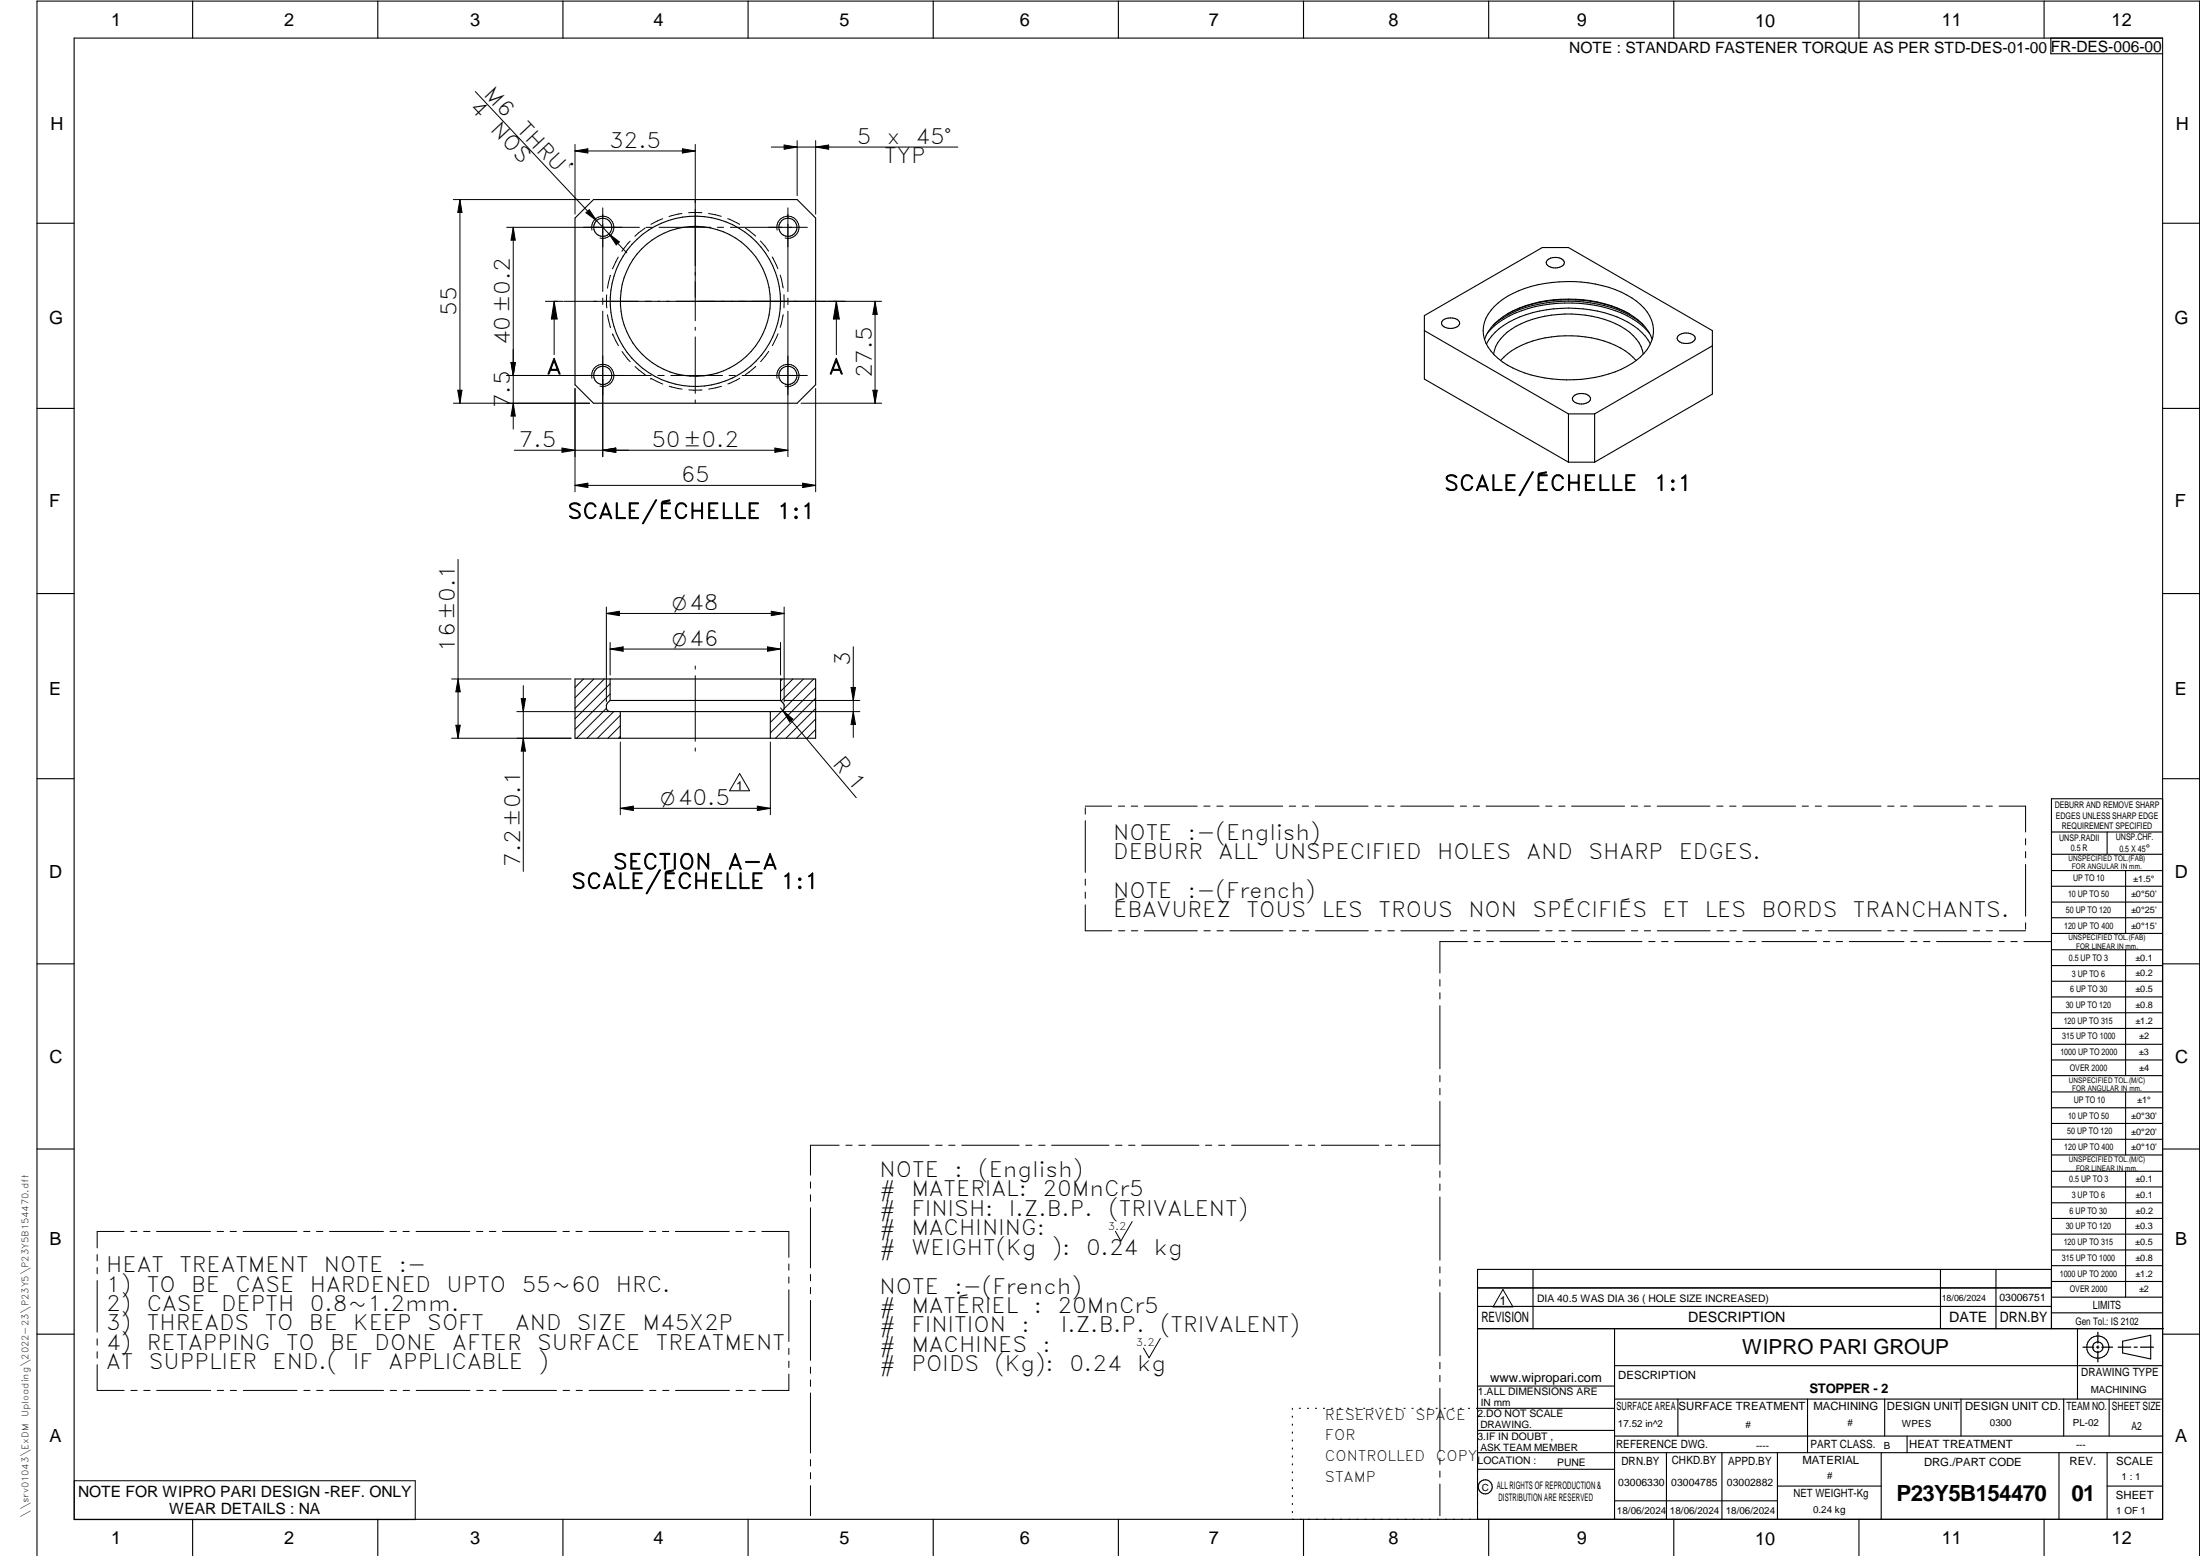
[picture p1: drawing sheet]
<svg xmlns="http://www.w3.org/2000/svg" width="594mm" height="420mm" viewBox="0 0 594 420" stroke-linecap="round" stroke-linejoin="round" font-family="sans-serif">
<g fill="none" stroke="#000" stroke-width=".3">
<path d="M20 10.3h564v400h-564zM52 .3v10M102 .3v10M152 .3v10M202 .3v10M252 .3v10M302 .3v10M352 .3v10M402 .3v10M452 .3v10M502 .3v10M552 .3v10"/>
<path d="M553.8 10.3v4.2h30.2M155.3 58.9l5-5h55l5 5v45l-5 5h-55l-5-5zM10 60.3h10M417.9 70.2a3.3 3.3 0 0 1 4.5 .4 1.56 1.56 0 0 1-1.8 1.7h-1.3a1.56 1.56 0 0 1-1.7-1.7zM584 60.3h10M384.6 89.3l38.9 22.5M389.6 86.5a3.4 3.4 0 0 1 4.5 .4 1.56 1.56 0 0 1-1.8 1.7h-1.2a1.56 1.56 0 0 1-1.8-1.7zM400.9 91.7a14 14 0 0 1 7.9-7.8 36.4 36.4 0 0 1 31 .7 13.4 13.4 0 0 1 6.3 7.1M401.4 92.9a16.4 16.4 0 0 1 9-7.3 36.7 36.7 0 0 1 29.3 1.4 15 15 0 0 1 6 5.9M401.6 90a24.1 24.1 0 0 1 14.9-7.6 38 38 0 0 1 23 2.9 18.5 18.5 0 0 1 6 4.7M403.5 82.8a26.9 26.9 0 0 1 17.5-6.7 32.3 32.3 0 0 1 20.9 5.2 9.8 9.8 0 0 1 4.4 9.7 13 13 0 0 1-7.1 8 36 36 0 0 1-32.1-.4 12.4 12.4 0 0 1-6.5-8.2 8.8 8.8 0 0 1 2.9-7.6zM407 84.8a37.4 37.4 0 0 1 28.2-2.1l4.8 2.1"/>
<path d="M441.8 97.4a22.6 22.6 0 0 0-15.6-6.6 28.3 28.3 0 0 0-19.1 4.7l-1.9 1.9M443.7 95.6a11 11 0 0 0-6.1-7.5 31.7 31.7 0 0 0-28.2 0 11 11 0 0 0-6.1 7.5M443.9 87.8a28 28 0 0 0-16.3-6.3 35.6 35.6 0 0 0-22 4.5l-2.4 1.8M453.2 90.6a3.3 3.3 0 0 1 4.5 .4 1.56 1.56 0 0 1-1.7 1.7l-.7 .1a2.21 2.21 0 0 1-2.4-1.4zM462.4 93.4l-31.8 18.4M10 110.3h10M423.5 111.8v13M423.5 111.8h7.1M424.9 107a3.3 3.3 0 0 1 4.5 .3 1.56 1.56 0 0 1-1.7 1.8h-1.3a1.56 1.56 0 0 1-1.7-1.8zM430.6 111.8v13M584 110.3h10M423.5 124.8h7.1"/>
<path d="M430.6 124.8l31.8-18.4v-17.1l-38.9-22.5h-7l-31.9 18.4v17.2l38.9 22.4M10 160.3h10M584 160.3h10M155.3 183.3h65v16h-65zM164.8 189.1h46M164.8 189.1a1.72 1.72 0 0 0-.4 3l46.4 .1a1.35 1.35 0 0 0 1-1 1.35 1.35 0 0 0-.4-1.4l-.6-.7M164.8 183.3v5.8M167.5 192.2v7.1M208 192.2v7.1M210.8 183.3v5.8M10 210.3h10M584 215.7h-30v143.1"/>
<path d="M584 210.3h10M554 224.7h30M554 230.7h30M554 235.1h30M554 239.3h30M569 224.7v6M574 235.1v17M554 243.6h30M554 247.8h30M554 252.1h30M554 256.5h30M574 256.5v33.9"/>
<path d="M10 260.3h10M554 260.7h30M554 265h30M554 269.2h30M554 273.5h30M554 277.7h30M584 260.3h10M554 282h30M554 286.2h30M554 290.4h30M554 294.9h30M554 299.1h30"/>
<path d="M574 294.9v17M10 310.3h10M554 303.4h30M554 307.6h30M554 311.9h30M554 316.3h30M574 316.3v34M584 310.3h10M554 320.5h30M554 324.8h30M554 329h30M554 333.2h30"/>
<path d="M554 337.5h30M399 358.8h185.2M399 352.8h155M399 347.8h155M414 342.8v16M436 358.8v51.5M524 342.8v16M539 342.8v16M554 341.8h30M554 346h30M554 350.3h30M554 354.5h30"/>
<path d="M554 342.8h-155v67.5M561 358.8v19M10 360.3h10M399 374.3h37M436 377.8h148M453.1 377.8v10M488.1 377.8v14.5M508.9 377.8v10M529.5 377.8v10M557.3 377.8v10M569.5 377.8v10M573.2 362.2l7.6-1.6v6.3l-7.6-1.6z"/>
<path d="M584 368.8h-148M584 360.3h10M349 380.3v.3M349 382.4v.3M349 384.6v.3M349 386.7v.3M349 388.8v.3M349 391v.3M349 393.1v.3M349 395.3v.3M349 397.4v.3M349 399.5v.3"/>
<path d="M350.9 380.3h.2M353.1 380.3h.2M355.2 380.3h.3M357.4 380.3h.3M359.6 380.3h.3M361.7 380.3h.3M363.9 380.3h.3M366.1 380.3h.3M368.3 380.3h.2M370.4 380.3h.3M372.6 380.3h.3M374.8 380.3h.3"/>
<path d="M376.9 380.3h.4M379.1 380.3h.3M381.3 380.3h.3M383.4 380.3h.4M385.6 380.3h.3M387.8 380.3h.3M390 380.3h.3M392.2 380.3h.3M394.3 380.3h.3M396.5 380.3h.3M398.7 380.3h37.3M399 396.7h37"/>
<path d="M399 392.3h185M399 386.2h37M436 387.8h148M450 392.3v18M465 392.3v18M480 392.3v18M508 392.3v18M515 387.8v4.5M556 392.3v18M569 392.3v18M52 410.3v9.7M102 410.3v9.7"/>
<path d="M152 410.3v9.7M202 410.3v9.7M252 410.3v9.7M302 410.3v9.7M349 401.7v.3M349 403.8v.4M349 406v.3M349 408.1v.3M352 410.3v9.7M402 410.3v9.7M436 405.3h44M452 410.3v9.7"/>
<path d="M480 401.3h28M502 410.3v9.7M552 410.3v9.7M569 401.3h15M10 420v-419.7h584v419.7"/>
<circle cx="162.8" cy="61.4" r="2.46"/>
<circle cx="212.8" cy="61.4" r="2.46"/>
<circle cx="187.8" cy="81.4" r="23"/>
<circle cx="187.8" cy="81.4" r="20.3"/>
<circle cx="162.8" cy="101.4" r="2.46"/>
<circle cx="212.8" cy="101.4" r="2.46"/>
<circle cx="566.5" cy="363.7" r="1.39"/>
<circle cx="566.5" cy="363.8" r="3"/>
<circle cx="401.1" cy="401.5" r="1.9"/>
</g>
<g fill="none" stroke="#000" stroke-width=".27">
<path d="M128.3 24.7l32.8 34.9M155.3 39v18.8M187.7 39v47.6M208.3 39.7h50.3M211.7 39.2l3.6 .5-3.6 .6zM215.3 38v14.8M220.3 38v19.8M220.3 39.7l3.5-.5v1.1zM122.4 53.9h36.8M124.2 53.9v55M124.2 53.9l.5 3.5h-1.1zM155.3 40.8l3.4-.6v1.1z"/>
<path d="M155.3 40.8h32.4M158.2 57.4l.9-.8 2 3zM161.1 59.6l8.1 8.7M162.8 56.1v22.6M178.9 59.1l-3.1 1.5M184.1 57.7l-3.4 .8M184.3 40.2l3.4 .6-3.4 .5zM189.5 57.4h-3.5M191.3 57.7l3.5 .7M196.5 59.1l3.2 1.5M212.8 56.1v22.6M138.6 61.4v54.5"/>
<path d="M138.6 61.4l.5 3.5h-1.1zM159.8 62.1a3 3 0 0 1 2.6-3.7 3 3 0 0 1 3.3 3.2 3 3 0 0 1-3.7 2.7M163.8 79.6l.1 3.5M164.5 63.2l2.8 2.1-.9 .8zM164.8 74.3l-.8 3.5M167 69.4l-1.6 3.2M170.2 65.1l-2.3 2.8M172.7 61.4h-35.9M174.2 61.6l-2.8 2.2M174.4 61.4h1.8M178 61.4h13.9M193.7 61.4h1.7"/>
<path d="M197.2 61.4h20.8M201.2 61.6l2.8 2.2M205.4 65.1l2.2 2.7M208.5 69.4l1.6 3.2M209.8 62.1a3 3 0 0 1 2.6-3.7 3 3 0 0 1 3.3 3.2 3 3 0 0 1-3.7 2.7M210.7 74.3l.8 3.5M211.7 79.6v3.5M138 97.9h1.1l-.5 3.5zM147.3 81.4h4.8M149.6 81.4l.8 4.7h-1.5zM149.6 81.4v14.4M152.3 81.4h85.8"/>
<path d="M162.8 80.5v1.7M162.8 84v39.3M164 85l.8 3.4M165.4 90.2l1.6 3.1M165.4 90.2h.1M168 94.9l2.2 2.8M171.5 99l2.7 2.2M187.7 88.3v.9M187.7 91v15.2M204.1 98.9l-2.8 2.3M207.6 94.9l-2.2 2.8M210.1 90.1l-1.5 3.2"/>
<path d="M211.5 85l-.8 3.4M212.8 80.5v1.8M212.8 84v39.3M225.8 81.4l.8 4.7h-1.6zM225.8 81.4v14.4M236.3 81.4l.6 3.5h-1.2zM236.3 81.4v27.5M122.4 108.9h36.8M123.6 105.4h1.1l-.5 3.5zM138.6 108.9l.5 3.5h-1.1zM155.3 104.9v27.9M159.8 102.2a3 3 0 0 1 2.7-3.8 3 3 0 0 1 3.2 3.2 3 3 0 0 1-3.7 2.7"/>
<path d="M175.8 102.2h.1M175.8 102.2l3.2 1.5M175.8 101.4h-39M177.6 101.4h1.8M180.7 104.3l3.5 .8M181.1 101.4h14M186 105.3h3.6M187.7 108v.9M194.8 104.3l-3.4 .8M196.9 101.4h1.7M199.8 102.2l-3.3 1.5M200.4 101.4h17.6"/>
<path d="M209.8 102.2a3 3 0 0 1 2.7-3.8 3 3 0 0 1 3.2 3.2 3 3 0 0 1-3.7 2.7M216.3 108.9h21.8M220.3 104.9v27.9M235.7 105.4h1.2l-.6 3.5zM138.9 121.6h73.9M151.8 121l3.5 .6-3.5 .5zM155.3 131.1l3.4-.6v1.2zM155.3 131.1h65M162.8 121.6l3.5-.6v1.1zM209.2 121l3.6 .6-3.6 .5zM216.7 130.5l3.6 .6-3.6 .6zM123.7 151v48.3"/>
<path d="M163.7 165.7h48M163.7 163.9v25.6M163.7 165.7l3.6-.6v1.1zM164.8 173.5v8.8M164.8 175.3l3.5-.6v1.2zM164.8 175.3h46M187.7 179.8v.9M207.3 174.7l3.5 .6-3.5 .6zM208.3 165.1l3.4 .6-3.4 .5zM210.8 173.5v8.8M211.7 163.9v25.6M230.4 174.6v24.5"/>
<path d="M122 183.3h32.2M122 199.3h32.2M123.1 195.8h1.2l-.6 3.5zM123.7 183.3l.6 3.5h-1.2zM139.6 192.2h25.5M140.8 188.6h1.1l-.6 3.6zM141.3 185.1v50.2M141.3 199.3l.6 3.5h-1.1zM157.6 183.3l-2.3 2.3M160.4 183.3l-5.1 5.1M163.2 183.3l-7.9 8M163.8 191.2l-8.1 8.1"/>
<path d="M164.8 187.4l-9.5 9.5M164.8 184.6l-9.5 9.5M165.7 192.2l-7.2 7.1M167.5 193.2l-6.2 6.1M167.5 196l-3.3 3.3M167.5 198.8l-.5 .5M187.7 182.5v17.7M208.1 192.2l-.1 .1M210.4 192.2h21.8M210.8 191.1l20.4 24.3M211 192.1l-3 3M211.3 183.3l-.5 .6"/>
<path d="M211.4 191.9l2.7 2.3-.9 .7zM211.8 189.1h20.4M214.1 183.3l-3.3 3.4M217 183.3l-6.1 6M219.7 183.3l-8 8.1M220.3 197l-2.4 2.3M220.3 194.1l-5.2 5.2M220.3 185.7l-12.3 12.2M220.3 191.3l-8 8M220.3 188.5l-10.9 10.8M229.8 185.6h1.2l-.6 3.5zM230.4 192.2l.6 3.4h-1.2z"/>
<path d="M167.5 200.4v19.6M167.5 218.3l3.5-.6v1.2zM167.5 218.3h40.5M187.7 202v.8M199.7 208.9l2.7 4.6h-5.4zM204.5 217.7l3.5 .6-3.5 .6zM208 200.4v19.6M293.1 217.7h7.1M293.1 218.1v1.7M302 217.7h1.7M305.5 217.7h1.7M309 217.7h14.3"/>
<path d="M325.1 217.7h1.7M328.6 217.7h1.7M332.1 217.7h14.3M348.1 217.7h1.8M351.7 217.7h1.6M355.2 217.7h14.2M371.3 217.7h1.7M374.7 217.7h1.8M378.2 217.7h14.4M394.3 217.7h1.7M397.8 217.7h1.7M401.3 217.7h14.3"/>
<path d="M417.4 217.7h1.7M420.9 217.7h1.7M424.4 217.7h14.3M440.5 217.7h1.7M444 217.7h1.7M447.5 217.7h14.3M463.6 217.7h1.7M467.1 217.7h1.7M470.6 217.7h14.3M486.7 217.7h1.7M490.2 217.7h1.7M493.6 217.7h14.4"/>
<path d="M509.7 217.7h1.8M513.2 217.7h1.7M516.8 217.7h14.2M532.8 217.7h1.7M536.3 217.7h1.7M539.8 217.7h7.2v7M293.1 221.6v14M293.1 237.4v1.7M547 226.4v1.7M547 230v1.6M547 233.4v14M293.1 244.3v7h7.1"/>
<path d="M293.1 240.9v1.7M302 251.3h1.7M305.5 251.3h1.7M309 251.3h14.3M325.1 251.3h1.7M328.6 251.3h1.7M332.1 251.3h14.3M348.2 251.3h1.7M351.7 251.3h1.7M355.2 251.3h14.3M371.3 251.3h1.7M374.8 251.3h1.7"/>
<path d="M378.3 251.3h14.3M394.4 251.3h1.7M396.2 254.3h-7.4v8.5M397.9 251.3h1.7M398.1 254.3h1.6M401.4 251.3h14.3M401.5 254.3h1.8M405 254.3h14.8M417.4 251.3h1.7M421 251.3h1.6M421.6 254.3h1.7M424.4 251.3h14.3"/>
<path d="M425.1 254.3h1.7M428.6 254.3h14.8M440.5 251.3h1.7M444 251.3h1.7M445.2 254.3h1.7M447.5 251.3h14.3M448.7 254.3h1.7M452.2 254.3h14.8M463.6 251.3h1.7M467.1 251.3h1.7M468.8 254.3h1.7M470.6 251.3h14.3"/>
<path d="M472.3 254.3h1.7M475.8 254.3h14.8M486.7 251.3h1.7M490.2 251.3h1.7M492.4 254.3h1.7M493.7 251.3h14.3M495.8 254.3h1.8M499.4 254.3h14.7M509.8 251.3h1.7M513.3 251.3h1.7M516 254.3h1.6M516.8 251.3h14.3"/>
<path d="M519.4 254.3h1.8M522.9 254.3h14.8M532.8 251.3h1.8M536.4 251.3h1.6M539.5 254.3h1.7M539.9 251.3h7.1M543 254.3h1.7M546.5 254.3h7.4M547 249.2v1.7M388.8 264.5v1.8M388.8 268.1v1.6M388.8 271.6v17"/>
<path d="M388.8 290.4v1.7M388.8 293.9v1.7M388.8 297.4v17M218.9 319.2v1.6M226.6 309.2h-7.7v8.1M228.4 309.2h1.7M231.9 309.2h1.7M235.4 309.2h15.5M252.7 309.2h1.7M256.2 309.2h1.7M259.7 309.2h15.5M277 309.2h1.7"/>
<path d="M280.5 309.2h1.7M284 309.2h15.5M301.2 309.2h1.8M304.8 309.2h1.7M308.3 309.2h15.5M325.5 309.2h1.7M329.1 309.2h1.6M332.6 309.2h15.4M349.8 309.2h1.7M353.3 309.2h1.7M356.8 309.2h15.5M374.1 309.2h1.7"/>
<path d="M377.6 309.2h1.7M381.1 309.2h7.7M388.8 316.2v1.7M388.8 319.7v1.7M26.2 338.8v1.7M33.5 332.5h-7.3v4.5M35.3 332.5h1.7M38.8 332.5h1.7M42.3 332.5h14.5M58.6 332.5h1.8M62.1 332.5h1.7M65.7 332.5h14.5"/>
<path d="M82 332.5h1.7M85.5 332.5h1.7M89 332.5h14.5M105.3 332.5h1.8M108.8 332.5h1.7M112.3 332.5h14.6M128.7 332.5h1.7M132.2 332.5h1.7M135.7 332.5h14.5M152 332.5h1.7M155.5 332.5h1.7M159 332.5h14.6"/>
<path d="M175.4 332.5h1.7M178.9 332.5h1.7M182.4 332.5h14.5M198.7 332.5h1.7M202.2 332.5h1.7M205.7 332.5h7.3v7M218.9 322.6v1.8M218.9 326.1v16.2M305.7 329.9l-3 5.2-1.5-2.6M388.8 323.2v17.1M26.2 342.3v1.7M26.2 345.8v13.9"/>
<path d="M213 341.3v1.7M213 344.8v1.7M213 348.3v13.9M218.9 344.1v1.8M218.9 347.6v1.7M218.9 351.2v16.1M388.8 342.1v1.6M388.8 345.6v1.7M388.8 349v17.1M405.8 348.2l2.8 4.7h-5.4zM26.2 368.5v7h7.3M26.2 361.5v1.7"/>
<path d="M26.2 365v1.7M35.3 375.5h1.7M38.8 375.5h1.7M42.3 375.5h14.6M58.7 375.5h1.7M62.2 375.5h1.7M65.7 375.5h14.5M82 375.5h1.7M85.5 375.5h1.7M89 375.5h14.6M105.4 375.5h1.7M108.9 375.5h1.7"/>
<path d="M112.4 375.5h14.5M128.7 375.5h1.7M132.2 375.5h1.7M135.7 375.5h14.6M152.1 375.5h1.7M155.6 375.5h1.7M159.1 375.5h14.5M175.4 375.5h1.7M178.9 375.5h1.7M182.4 375.5h14.6M198.7 375.5h1.8M202.3 375.5h1.7"/>
<path d="M213 364.1v1.7M213 367.5v1.8M213 371.1v4.4h-7.2M218.9 369.1v1.7M218.9 372.6v1.8M218.9 376.1v16.2M313.3 361.4l-3 5.2-1.5-2.6M388.8 367.9v1.7M388.8 371.4v1.7M388.8 374.9v17M20.1 399.8h92v10.5h-92zM218.9 394.1v1.8"/>
<path d="M218.9 397.6v1.7M388.8 393.7v1.7M388.8 397.2v1.7M218.9 401.2v8.1M388.8 400.7v8.6"/>
</g>
<path d="M566.5 359.7v3M562.5 363.8h2.9M566.1 363.8h.7M566.5 363.4v.7M566.5 364.9v2.8M567.6 363.8h2.9M572 363.8h3.4M576.3 363.8h.8M578 363.8h3.5" fill="none" stroke="#000" stroke-width=".34"/>
<g fill="#000">
<path d="M211.7 39.2l3.6 .5-3.6 .6zM220.3 39.7l3.5-.5v1.1zM124.2 53.9l.5 3.5h-1.1zM155.3 40.8l3.4-.6v1.1zM158.2 57.4l.9-.8 2 3zM184.3 40.2l3.4 .6-3.4 .5zM138.6 61.4l.5 3.5h-1.1zM164.5 63.2l2.8 2.1-.9 .8zM138 97.9h1.1l-.5 3.5zM149.6 81.4l.8 4.7h-1.5zM225.8 81.4l.8 4.7h-1.6zM236.3 81.4l.6 3.5h-1.2z"/>
<path d="M123.6 105.4h1.1l-.5 3.5zM138.6 108.9l.5 3.5h-1.1zM235.7 105.4h1.2l-.6 3.5zM151.8 121l3.5 .6-3.5 .5zM155.3 131.1l3.4-.6v1.2zM162.8 121.6l3.5-.6v1.1zM209.2 121l3.6 .6-3.6 .5zM216.7 130.5l3.6 .6-3.6 .6zM163.7 165.7l3.6-.6v1.1zM164.8 175.3l3.5-.6v1.2zM207.3 174.7l3.5 .6-3.5 .6zM208.3 165.1l3.4 .6-3.4 .5z"/>
<path d="M123.7 183.3l.6 3.5h-1.2zM123.1 195.8h1.2l-.6 3.5zM140.8 188.6h1.1l-.6 3.6zM211.4 191.9l2.7 2.3-.9 .7zM229.8 185.6h1.2l-.6 3.5zM230.4 192.2l.6 3.4h-1.2zM141.3 199.3l.6 3.5h-1.1zM167.5 218.3l3.5-.6v1.2zM204.5 217.7l3.5 .6-3.5 .6z"/>
</g>
<g font-size="6">
<text x="512.1" y="405.2">P23Y5B154470</text>
<text x="559.4" y="405.2">01</text>
</g>
<g font-size="5.7">
<text x="126.6" y="29.3" transform="rotate(47 126.6 29.3)">4</text>
<text x="130.4" y="25.7" transform="rotate(47 130.4 25.7)">M6</text>
<text x="132.2" y="35.2" transform="rotate(47 132.2 35.2)">NOS</text>
<text x="139.3" y="35" transform="rotate(47 139.3 35)">THRU`</text>
<text x="164.5" y="39.9">32.5</text>
<text x="231.3" y="38.9">5</text>
<text x="239.5" y="38.9">x</text>
<text x="247.3" y="38.9">45°</text>
<text x="238.8" y="44.1">TYP</text>
<text x="123.3" y="85.3" transform="rotate(-90 123.3 85.3)">55</text>
<text x="137.7" y="93.2" transform="rotate(-90 137.7 93.2)">40±0.2</text>
<text x="147.6" y="101">A</text>
<text x="223.8" y="101">A</text>
<text x="235.5" y="102.2" transform="rotate(-90 235.5 102.2)">27.5</text>
<text x="137.7" y="110.2" transform="rotate(-90 137.7 110.2)">7.5</text>
<text x="140.1" y="120.7">7.5</text>
<text x="175.9" y="120.7">50±0.2</text>
<text x="183.8" y="130.2">65</text>
<text x="390" y="132.5">SCALE/ÉCHELLE</text>
<text x="446.5" y="132.5">1:1</text>
<text x="153.2" y="140">SCALE/ÉCHELLE</text>
<text x="209.8" y="140">1:1</text>
<text x="122.8" y="176" transform="rotate(-90 122.8 176)">16±0.1</text>
<text x="229.6" y="179.8" transform="rotate(-90 229.6 179.8)">3</text>
<text x="224.7" y="206.2" transform="rotate(50 224.7 206.2)">R 1</text>
<text x="300.6" y="226.7">NOTE</text>
<text x="320.8" y="226.7">:-(English)</text>
<text x="300.6" y="231.9">DEBURR</text>
<text x="329" y="231.9">ALL</text>
<text x="344" y="231.9">UNSPECIFIED</text>
<text x="388.1" y="231.9">HOLES</text>
<text x="412.3" y="231.9">AND</text>
<text x="428.9" y="231.9">SHARP</text>
<text x="453.3" y="231.9">EDGES.</text>
<text x="140.5" y="234.1" transform="rotate(-90 140.5 234.1)">7.2±0.1</text>
<text x="154.3" y="239.9">SCALE/ÉCHELLE</text>
<text x="165.5" y="234.7">SECTION</text>
<text x="196.5" y="234.7">A-A</text>
<text x="210.8" y="239.9">1:1</text>
<text x="300.6" y="242.4">NOTE</text>
<text x="320.8" y="242.4">:-(French)</text>
<text x="300.6" y="247.7">ÉBAVUREZ</text>
<text x="336.6" y="247.7">TOUS</text>
<text x="356.9" y="247.7">LES</text>
<text x="372.2" y="247.7">TROUS</text>
<text x="396.5" y="247.7">NON</text>
<text x="413.9" y="247.7">SPÉCIFIÉS</text>
<text x="449" y="247.7">ET</text>
<text x="460.3" y="247.7">LES</text>
<text x="475.7" y="247.7">BORDS</text>
<text x="500.3" y="247.7">TRANCHANTS.</text>
<text x="237.5" y="317.8">NOTE</text>
<text x="257.7" y="317.8">:</text>
<text x="264.1" y="317.8">(English)</text>
<text x="237.5" y="323">#</text>
<text x="246.1" y="323">MATERIAL:</text>
<text x="281.5" y="323">20MnCr5</text>
<text x="237.5" y="328.3">#</text>
<text x="246.1" y="328.3">FINISH:</text>
<text x="272.4" y="328.3">I.Z.B.P.</text>
<text x="299.3" y="328.3">(TRIVALENT)</text>
<text x="237.5" y="333.5">#</text>
<text x="246.1" y="333.5">MACHINING:</text>
<text x="237.5" y="338.8">#</text>
<text x="246.1" y="338.8">WEIGHT(Kg</text>
<text x="284" y="338.8">):</text>
<text x="293.3" y="338.8">0.24</text>
<text x="311.6" y="338.8">kg</text>
<text x="28.7" y="343.5">HEAT</text>
<text x="48.4" y="343.5">TREATMENT</text>
<text x="87.5" y="343.5">NOTE</text>
<text x="107.7" y="343.5">:-</text>
<text x="28.7" y="348.7">1)</text>
<text x="28.7" y="354">2)</text>
<text x="39.7" y="348.7">TO</text>
<text x="39.7" y="354">CASE</text>
<text x="51.6" y="348.7">BE</text>
<text x="59.7" y="354">DEPTH</text>
<text x="63.6" y="348.7">CASE</text>
<text x="83.7" y="354">0.8~1.2mm.</text>
<text x="83.7" y="348.7">HARDENED</text>
<text x="120.6" y="348.7">UPTO</text>
<text x="140.9" y="348.7">55~60</text>
<text x="166.3" y="348.7">HRC.</text>
<text x="237.5" y="349.3">NOTE</text>
<text x="257.7" y="349.3">:-(French)</text>
<text x="28.7" y="359.2">3)</text>
<text x="39.7" y="359.2">THREADS</text>
<text x="71.5" y="359.2">TO</text>
<text x="83.4" y="359.2">BE</text>
<text x="95.4" y="359.2">KEEP</text>
<text x="115.4" y="359.2">SOFT</text>
<text x="139.1" y="359.2">AND</text>
<text x="155.8" y="359.2">SIZE</text>
<text x="173.5" y="359.2">M45X2P</text>
<text x="237.5" y="354.5">#</text>
<text x="237.5" y="359.8">#</text>
<text x="246.1" y="359.8">FINITION</text>
<text x="246.1" y="354.5">MATÉRIEL</text>
<text x="275.8" y="359.8">:</text>
<text x="279.2" y="354.5">:</text>
<text x="285.6" y="354.5">20MnCr5</text>
<text x="286.4" y="359.8">I.Z.B.P.</text>
<text x="313.3" y="359.8">(TRIVALENT)</text>
<text x="28.7" y="364.5">4)</text>
<text x="39.7" y="364.5">RETAPPING</text>
<text x="77.2" y="364.5">TO</text>
<text x="89.2" y="364.5">BE</text>
<text x="101.1" y="364.5">DONE</text>
<text x="122.1" y="364.5">AFTER</text>
<text x="145.1" y="364.5">SURFACE</text>
<text x="177.1" y="364.5">TREATMENT</text>
<text x="237.5" y="365">#</text>
<text x="246.1" y="365">MACHINES</text>
<text x="281.5" y="365">:</text>
<text x="28.7" y="369.7">AT</text>
<text x="40.2" y="369.7">SUPPLIER</text>
<text x="73.6" y="369.7">END.(</text>
<text x="95.3" y="369.7">IF</text>
<text x="104.9" y="369.7">APPLICABLE</text>
<text x="145.4" y="369.7">)</text>
<text x="237.5" y="370.3">#</text>
<text x="246.1" y="370.3">POIDS</text>
<text x="268.5" y="370.3">(Kg):</text>
<text x="288.8" y="370.3">0.24</text>
<text x="307.1" y="370.3">kg</text>
</g>
<text font-size="5.6" x="470.5" y="365.5">WIPRO PARI GROUP</text>
<g font-size="5.4">
<text x="181.5" y="164.8">O48</text>
<text x="181.5" y="174.4">O46</text>
<text x="178.3" y="217.4">O40.5</text>
</g>
<g font-size="4.9">
<text x="30" y="6.9">1</text>
<text x="76.7" y="6.9">2</text>
<text x="127" y="6.9">3</text>
<text x="176.5" y="6.9">4</text>
<text x="226.7" y="6.9">5</text>
<text x="275.4" y="6.9">6</text>
<text x="326.4" y="6.9">7</text>
<text x="375" y="6.9">8</text>
<text x="425.8" y="6.9">9</text>
<text x="473.9" y="7.3">10</text>
<text x="524.3" y="6.9">11</text>
<text x="570.2" y="6.9">12</text>
<text x="13.6" y="35.1">H</text>
<text x="587.6" y="35.1">H</text>
<text x="13.2" y="87.5">G</text>
<text x="587.2" y="87.5">G</text>
<text x="13.2" y="137">F</text>
<text x="587.2" y="137">F</text>
<text x="13.2" y="187.6">E</text>
<text x="587.2" y="187.6">E</text>
<text x="13.2" y="237">D</text>
<text x="587.2" y="237">D</text>
<text x="13.4" y="287.1">C</text>
<text x="587.4" y="287.1">C</text>
<text x="13.4" y="336.2">B</text>
<text x="587.4" y="336.2">B</text>
<text x="13.4" y="389.3">A</text>
<text x="587.4" y="389.3">A</text>
<text x="30" y="416.9">1</text>
<text x="76.7" y="416.9">2</text>
<text x="127" y="416.9">3</text>
<text x="176.5" y="416.9">4</text>
<text x="226.7" y="416.9">5</text>
<text x="275.4" y="416.9">6</text>
<text x="326.4" y="416.9">7</text>
<text x="375" y="416.9">8</text>
<text x="425.8" y="416.9">9</text>
<text x="473.9" y="417.3">10</text>
<text x="524.3" y="416.9">11</text>
<text x="570.2" y="416.9">12</text>
</g>
<g font-size="4.2">
<text x="423.7" y="14.3">NOTE : STANDARD FASTENER TORQUE AS PER STD-DES-01-00</text>
<text x="553.8" y="14">FR-DES-006-00</text>
<text x="21.1" y="404.3">NOTE FOR WIPRO PARI DESIGN -REF. ONLY</text>
<text x="45.7" y="408.8">WEAR DETAILS : NA</text>
</g>
<g font-size="3.9">
<text x="400" y="357.1">REVISION</text>
<text x="455.9" y="357.1">DESCRIPTION</text>
<text x="526.4" y="357.1">DATE</text>
<text x="540" y="357.1">DRN.BY</text>
<text x="357.8" y="383.3">RESERVED</text>
<text x="382.3" y="383.3">SPACE</text>
<text x="357.8" y="388.9">FOR</text>
<text x="357.8" y="394.5">CONTROLLED</text>
<text x="387.8" y="394.5">COPY</text>
<text x="357.8" y="400">STAMP</text>
</g>
<text font-size="3.6" x="488.6" y="376.1">STOPPER - 2</text>
<text font-size="3.5" x="402.4" y="373.3">www.wipropari.com</text>
<g font-size="3.4">
<text x="198.8" y="213.2">1</text>
<text x="404.9" y="352.5">1</text>
</g>
<g font-size="3.1">
<text x="565.1" y="353.5">LIMITS</text>
<text x="562" y="371.7">DRAWING TYPE</text>
<text x="437" y="372.3">DESCRIPTION</text>
<text x="436.5" y="380.8">SURFACE AREA</text>
<text x="453.3" y="380.8">SURFACE TREATMENT</text>
<text x="489.7" y="380.8">MACHINING</text>
<text x="509.5" y="380.8">DESIGN UNIT</text>
<text x="530.6" y="380.8">DESIGN UNIT CD.</text>
<text x="558" y="380.6">TEAM NO.</text>
<text x="570.3" y="380.7">SHEET SIZE</text>
<text x="575.6" y="386.1">A2</text>
<text x="436.4" y="391.1">REFERENCE DWG.</text>
<text x="437.8" y="395.5">DRN.BY</text>
<text x="451.4" y="395.4">CHKD.BY</text>
<text x="466.6" y="395.5">APPD.BY</text>
<text x="486.7" y="395.4">MATERIAL</text>
<text x="488.9" y="390.9">PART CLASS.</text>
<text x="515.6" y="390.9">HEAT TREATMENT</text>
<text x="519.6" y="395.9">DRG./PART CODE</text>
<text x="558.9" y="395.5">REV.</text>
<text x="571.4" y="395.6">SCALE</text>
<text x="484.3" y="404.2">NET WEIGHT-Kg</text>
<text x="571.4" y="404.7">SHEET</text>
</g>
<text font-size="3" x="579.5" y="230.1">°</text>
<g font-size="2.8">
<text x="299.1" y="332.1">3.2</text>
<text x="415.1" y="351.5">DIA 40.5 WAS DIA 36 ( HOLE SIZE INCREASED)</text>
<text x="539.9" y="351.4">03006751</text>
<text x="560.4" y="357.7">Gen Tol.: IS 2102</text>
<text x="306.7" y="363.6">3.2</text>
<text x="399.1" y="376.6">1.ALL DIMENSIONS ARE</text>
<text x="399" y="382.7">2.DO NOT SCALE</text>
<text x="399" y="388.7">3.IF IN DOUBT ,</text>
<text x="399" y="395.4">LOCATION :</text>
<text x="420.5" y="396">PUNE</text>
<text x="404.2" y="402">ALL RIGHTS OF REPRODUCTION &amp;</text>
<text x="437" y="401.2">03006330</text>
<text x="451.3" y="401.2">03004785</text>
<text x="466.3" y="401.2">03002882</text>
<text x="404.7" y="405.4">DISTRIBUTION ARE RESERVED</text>
</g>
<g font-size="2.7">
<text x="564.6" y="376.2">MACHINING</text>
<text x="399.9" y="379.7">IN mm</text>
<text x="399.7" y="385.7">DRAWING.</text>
<text x="436.9" y="385.4">17.52 in^2</text>
<text x="471.4" y="385.5">#</text>
<text x="498.9" y="385">#</text>
<text x="513.6" y="385.3">WPES</text>
<text x="537.3" y="385.1">0300</text>
<text x="559.7" y="385.1">PL-02</text>
<text x="399.7" y="391.8">ASK TEAM MEMBER</text>
<text x="474.2" y="391.2">----</text>
<text x="508.7" y="391.2">B</text>
<text x="560.6" y="391.1">---</text>
<text x="493.4" y="399.5">#</text>
<text x="572.8" y="399.7">1 : 1</text>
<text x="400.1" y="402.5">C</text>
<text x="436.6" y="408.7">18/06/2024</text>
<text x="450.9" y="408.8">18/06/2024</text>
<text x="466" y="408.9">18/06/2024</text>
<text x="489.6" y="408.5">0.24 kg</text>
<text x="571.4" y="408.7">1 OF 1</text>
</g>
<g font-size="2.5">
<text x="554.9" y="218.3">DEBURR AND REMOVE SHARP</text>
<text x="555.2" y="221">EDGES UNLESS SHARP EDGE</text>
<text x="556.1" y="227.1">UNSP.RADII</text>
<text x="556.8" y="223.8">REQUIREMENT SPECIFIED</text>
<text x="571.4" y="226.9">UNSP.CHF.</text>
<text x="559.2" y="229.9">0.5 R</text>
<text x="572.3" y="230.1">0.5 X 45</text>
<text x="559.8" y="238">UP TO 10</text>
<text x="576.1" y="238.1">±1.5°</text>
<text x="558.5" y="242.2">10 UP TO 50</text>
<text x="575.5" y="242.3">±0°50'</text>
<text x="557.4" y="250.7">120 UP TO 400</text>
<text x="557.9" y="246.5">50 UP TO 120</text>
<text x="575.5" y="250.7">±0°15'</text>
<text x="575.5" y="246.5">±0°25'</text>
<text x="558.7" y="259.4">0.5 UP TO 3</text>
<text x="559.5" y="263.7">3 UP TO 6</text>
<text x="576.6" y="263.6">±0.2</text>
<text x="576.6" y="259.4">±0.1</text>
<text x="559" y="267.9">6 UP TO 30</text>
<text x="576.6" y="267.9">±0.5</text>
<text x="557.8" y="272.2">30 UP TO 120</text>
<text x="576.6" y="272.2">±0.8</text>
<text x="556.9" y="280.7">315 UP TO 1000</text>
<text x="557.3" y="276.4">120 UP TO 315</text>
<text x="576.6" y="276.4">±1.2</text>
<text x="577.7" y="280.7">±2</text>
<text x="556.4" y="284.9">1000 UP TO 2000</text>
<text x="577.6" y="284.9">±3</text>
<text x="558.9" y="289.2">OVER 2000</text>
<text x="577.7" y="289.3">±4</text>
<text x="560" y="297.9">UP TO 10</text>
<text x="577.1" y="297.9">±1°</text>
<text x="558.5" y="302.1">10 UP TO 50</text>
<text x="575.5" y="302.1">±0°30'</text>
<text x="557.4" y="310.6">120 UP TO 400</text>
<text x="558.2" y="306.3">50 UP TO 120</text>
<text x="575.5" y="310.6">±0°10'</text>
<text x="575.5" y="306.4">±0°20'</text>
<text x="558.8" y="319.2">0.5 UP TO 3</text>
<text x="559.4" y="323.4">3 UP TO 6</text>
<text x="576.6" y="319.2">±0.1</text>
<text x="576.6" y="323.5">±0.1</text>
<text x="558.9" y="327.7">6 UP TO 30</text>
<text x="576.7" y="327.7">±0.2</text>
<text x="557.8" y="332">30 UP TO 120</text>
<text x="576.6" y="332">±0.3</text>
<text x="556.8" y="340.5">315 UP TO 1000</text>
<text x="557.3" y="336.3">120 UP TO 315</text>
<text x="576.6" y="336.3">±0.5</text>
<text x="576.6" y="340.5">±0.8</text>
<text x="556.2" y="344.7">1000 UP TO 2000</text>
<text x="576.6" y="344.7">±1.2</text>
<text x="558.9" y="349">OVER 2000</text>
<text x="577.6" y="349">±2</text>
</g>
<g font-size="2.4">
<text x="524.3" y="351.2">18/06/2024</text>
<text x="7.7" y="382.7" transform="rotate(-90 7.7 382.7)">Uploading\2022-23\P23Y5\P23Y5B154470.dft</text>
<text x="7.7" y="409.8" transform="rotate(-90 7.7 409.8)">\\srv01043\ExDM</text>
</g>
<g font-size="2.1">
<text x="558.5" y="232.4">UNSPECIFIED TOL.(FAB)</text>
<text x="559.5" y="234.7">FOR ANGULAR IN mm.</text>
<text x="558.6" y="253.9">UNSPECIFIED TOL.(FAB)</text>
<text x="560.7" y="256.3">FOR LINEAR IN mm.</text>
<text x="558.7" y="292.3">UNSPECIFIED TOL.(M/C)</text>
<text x="559.6" y="294.7">FOR ANGULAR IN mm.</text>
<text x="558.7" y="313.7">UNSPECIFIED TOL.(M/C)</text>
<text x="560.6" y="316.1">FOR LINEAR IN mm.</text>
</g>
</svg>
